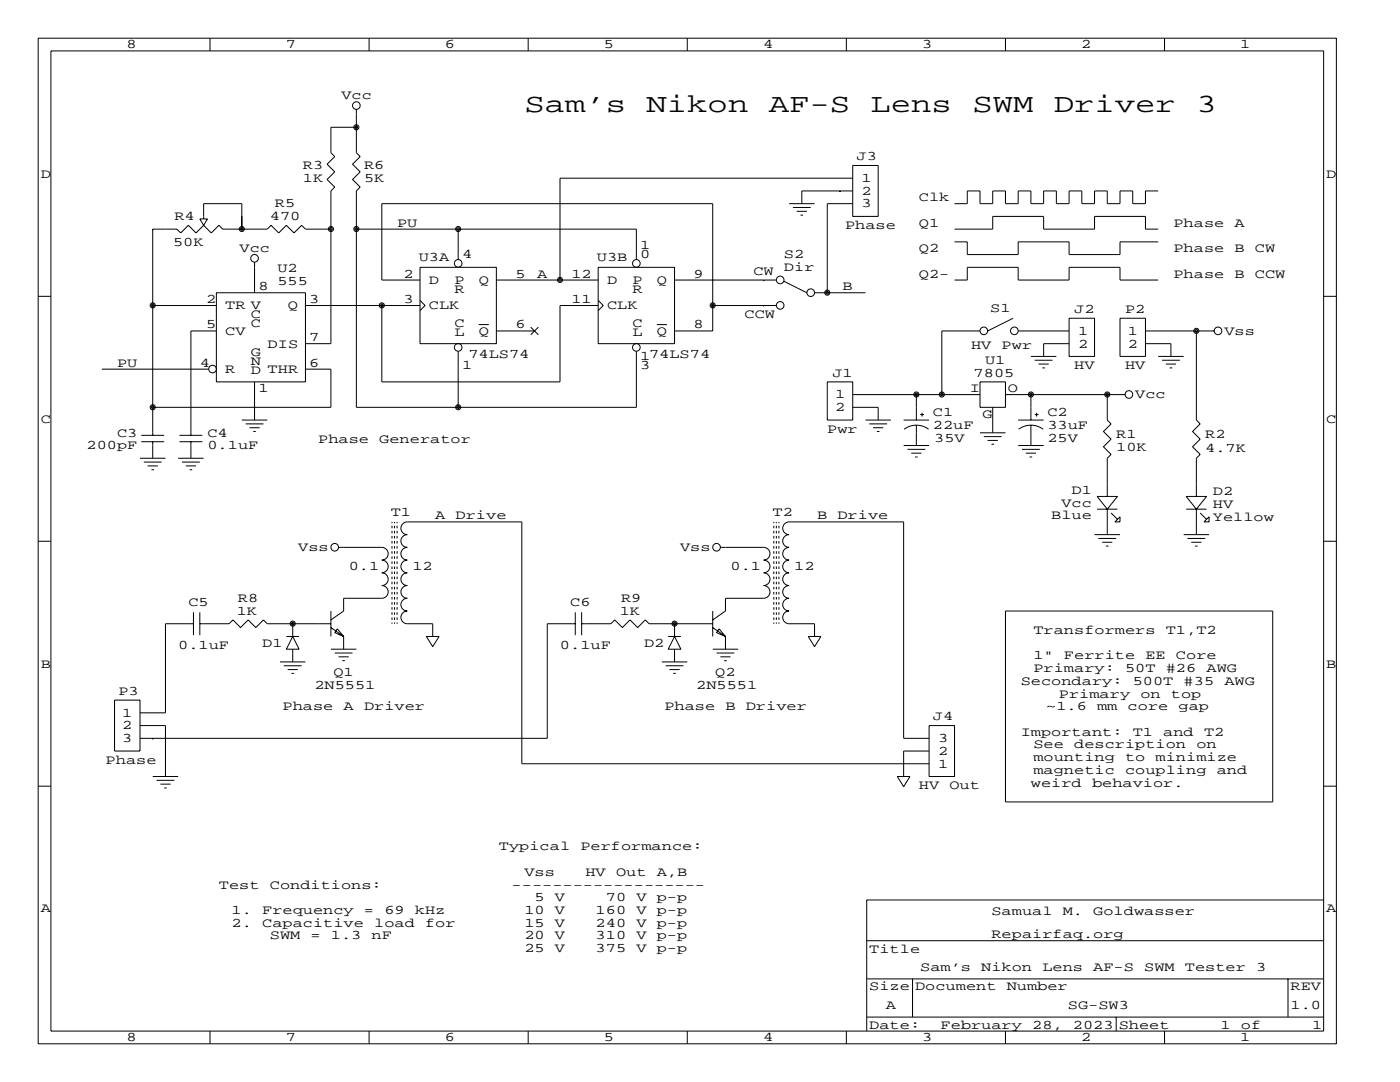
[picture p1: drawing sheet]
<svg xmlns="http://www.w3.org/2000/svg" width="279mm" height="216mm" viewBox="0 0 279 216" stroke-linecap="round" stroke-linejoin="round" font-family="sans-serif">
<g fill="none" stroke="#000" stroke-width=".2">
<path d="M7.6 7.6h259.1v200.7h-259.1zM10.2 10.2h254v195.5h-254zM41.9 7.6v2.6M73.7 7.6v2.6M105.4 7.6v2.6M137.2 7.6v2.6M168.9 7.6v2.6M200.7 7.6v2.6M232.4 7.6v2.6M71.1 25.4h-5.1v5.1l.8 .7-1.5 1.6 1.5 1.5-1.5 1.5 1.5 1.5-.8 .8v30.5h-5M71.1 21.8v8.7l.8 .7-1.5 1.6 1.5 1.5-1.5 1.5 1.5 1.5-.8 .8v43.2h55.9v-11.2M167.6 38.1h.1"/>
<path d="M170.2 33h5.1v10.2h-5.1zM170.2 35.6h-58.4v20.3M170.2 38.1h-10.2v2.5M231.1 38.1h-2.5v2.5h-2.5v-2.5h-2.6v2.5h-2.5v-2.5h-2.6v2.5h-2.5v-2.5h-2.5v2.5h-2.6v-2.5h-2.5v2.5h-2.6v-2.5h-2.5v2.5h-2.5v-2.5h-2.6v2.5h-2.5v-2.5h-2.6v2.5h-2.5M7.6 59.1h2.6M30.5 45.7h.1M30.5 45.7v41.2M39.9 43.7h1.5l-.8 1.3zM40.6 43.7v-3.1h7.7v5.1M40.6 45l-1.5 1.5-1.5-1.5-1.5 1.5-.8-.8h-4.8M40.6 45l1.6 1.5 1.5-1.5 .7 .7h8.9l.8-.7 1.5 1.5 1.5-1.5 1.6 1.5 1.5-1.5 .8 .7h5M43.2 58.4h17.8v17.8h-17.8z"/>
<path d="M48.3 45.7h.1M50.8 52.3v6.1M71.1 45.7h55.9v6.1M83.8 55.9h-7.6v-15.3h66v25.4h-7.6M83.8 59.9l1 1.1-1 1M83.8 53.3h15.3v15.3h-15.3zM91.4 45.7v6.1M99.1 55.9h20.3M119.4 53.3h15.2v15.3h-15.2zM119.4 59.9l1 1.1-1 1M134.6 55.9h20.3M152.4 55.9h.1"/>
<path d="M156.5 56.1l4.5 2.3M157.5 40.6h5.1M158.2 41.4h3.6M159 42.2h2M159.8 42.9h.5M162.6 58.4h10.1M170.2 40.6h-5.1v17.8M190.5 45.7h7.6v-2.5h10.2v2.5h10.1v-2.5h10.2v2.5h2.5M190.5 55.9h2.5v-2.6h10.2v2.6h10.2v-2.6h10.1v2.6h7.6M190.5 48.3h2.5v2.5h10.2v-2.5h10.2v2.5h10.1v-2.5h7.6M264.2 59.1h2.5M20.3 73.7h21.4"/>
<path d="M30.5 61h12.7M43.2 66h-5.1v20.9M50.8 76.2v7.6M61 73.7h5v7.6h-35.5M61 61h22.8M76.2 61v15.2h35.6v-15.2h7.6M91.4 70.1v11.2M95.5 64.8h2M99.1 66h7.6M105.9 65.3l1.5 1.5M107.4 65.3l-1.5 1.5M131.1 64.8h2"/>
<path d="M142.2 61h12.7M152.4 61h.1M165.1 76.2h5.1v7.6h-5.1zM170.2 78.7h25.4M182.9 78.7v5.1M195.6 76.2h5.1v5.1h-5.1zM195.6 66h-7.6v12.7M200.7 78.7h23.8M202.2 63.5l-5.1 2.5M203.2 66h10.2M205.7 78.7v5.1M205.7 71.1h5.1"/>
<path d="M206.5 71.9h3.6M207.3 72.6h2M208 73.4h.5M213.4 68.6h-5.1v2.5M213.4 63.5h5v7.6h-5zM221 78.7v5.1l.7 .8-1.5 1.5 1.5 1.5-1.5 1.6 1.5 1.5-.7 .7v7.7M223.5 63.5h5.1v7.6h-5.1zM228.6 68.6h5.1v2.5M228.6 66h13.7M231.1 71.1h5.1M231.9 71.9h3.6M232.7 72.6h2"/>
<path d="M233.4 73.4h.5M238.8 66v17.8l.7 .8-1.5 1.5 1.5 1.5-1.5 1.6 1.5 1.5-.7 .7v7.7M27.9 91.4h5.1M28.2 88.1h4.6M28.2 86.9h4.6M28.7 92.2h3.6M29.5 93h2M30.2 93.7h.5M30.5 88.1v3.3M35.6 91.4h5M35.8 88.1h4.6M35.8 86.9h4.6"/>
<path d="M36.3 92.2h3.6M37.1 93h2M37.8 93.7h.6M38.1 88.1v3.3M48.3 83.8h5M49 84.6h3.6M49.8 85.3h2M50.5 86.1h.6M170.2 81.3h5.1v2.5M172.7 83.8h5.1M173.5 84.6h3.5M174.2 85.3h2.1"/>
<path d="M175 86.1h.5M180.3 83.8h5.1M180.3 88.9h5.1M180.4 85.7a4.1 4.1 0 0 1 4.9 0M181.1 89.7h3.6M181.9 90.4h2M182.6 91.2h.5M182.9 84.8v4.1M183.6 82.7h.8M184 82.3v.8M195.6 86.4h5.1M196.3 87.1h3.6"/>
<path d="M197.1 87.9h2M197.9 88.6h.5M198.1 81.3v5.1M203.2 83.8h5.1M203.2 88.9h5.1M203.3 85.7a4.1 4.1 0 0 1 4.9 0M204 89.7h3.5M204.7 90.4h2.1M205.5 91.2h.5M205.7 84.8v4.1M206.5 82.7h.8M206.9 82.3v.8"/>
<path d="M218.9 99.1h4.1l-2 2.5zM236.7 99.1h4.1l-2 2.5zM7.6 108h2.6M67.6 109.2h8.6a1.27 1.27 0 0 1 1.3 1.3 1.27 1.27 0 0 1-1.3 1.3 1.27 1.27 0 0 1 1.3 1.2 1.27 1.27 0 0 1-1.3 1.3 1.27 1.27 0 0 1 1.3 1.3 1.27 1.27 0 0 1-1.3 1.2 1.27 1.27 0 0 1 1.3 1.3 1.27 1.27 0 0 1-1.3 1.3h-7.6v2.5l-2.6 1.8M78.2 104.1v.3M78.2 104.9v.5M78.2 105.9v.5M78.2 106.9v.5M78.2 107.9v.6M78.2 109v.5M78.2 110v.5M78.2 111v.5"/>
<path d="M78.2 112v.5M78.2 113v.5M78.2 114v.6M78.2 115.1v.5M78.2 116.1v.5M78.2 117.1v.5M78.2 118.1v.5M78.2 119.1v.5M78.7 104.1v.3M78.7 104.9v.5M78.7 105.9v.5M78.7 106.9v.5"/>
<path d="M78.7 107.9v.6M78.7 109v.5M78.7 110v.5M78.7 111v.5M78.7 112v.5M78.7 113v.5M78.7 114v.6M78.7 115.1v.5M78.7 116.1v.5M78.7 117.1v.5M78.7 118.1v.5M78.7 119.1v.5"/>
<path d="M79.2 104.1v.3M79.2 104.9v.5M79.2 105.9v.5M79.2 106.9v.5M79.2 107.9v.6M79.2 109v.5M79.2 110v.5M79.2 111v.5M79.2 112v.5M79.2 113v.5M79.2 114v.6M79.2 115.1v.5"/>
<path d="M79.2 116.1v.5M79.2 117.1v.5M79.2 118.1v.5M79.2 119.1v.5M143.8 109.2h8.6a1.27 1.27 0 0 1 1.3 1.3 1.27 1.27 0 0 1-1.3 1.3 1.27 1.27 0 0 1 1.3 1.2 1.27 1.27 0 0 1-1.3 1.3 1.27 1.27 0 0 1 1.3 1.3 1.27 1.27 0 0 1-1.3 1.2 1.27 1.27 0 0 1 1.3 1.3 1.27 1.27 0 0 1-1.3 1.3h-7.6v2.5l-2.6 1.8M154.4 104.1v.3M154.4 104.9v.5M154.4 105.9v.5M154.4 106.9v.5M154.4 107.9v.6M154.4 109v.5M154.4 110v.5"/>
<path d="M154.4 111v.5M154.4 112v.5M154.4 113v.5M154.4 114v.6M154.4 115.1v.5M154.4 116.1v.5M154.4 117.1v.5M154.4 118.1v.5M154.4 119.1v.5M154.9 104.1v.3M154.9 104.9v.5M154.9 105.9v.5"/>
<path d="M154.9 106.9v.5M154.9 107.9v.6M154.9 109v.5M154.9 110v.5M154.9 111v.5M154.9 112v.5M154.9 113v.5M154.9 114v.6M154.9 115.1v.5M154.9 116.1v.5M154.9 117.1v.5M154.9 118.1v.5"/>
<path d="M154.9 119.1v.5M155.4 104.1v.3M155.4 104.9v.5M155.4 105.9v.5M155.4 106.9v.5M155.4 107.9v.6M155.4 109v.5M155.4 110v.5M155.4 111v.5M155.4 112v.5M155.4 113v.5M155.4 114v.6"/>
<path d="M155.4 115.1v.5M155.4 116.1v.5M155.4 117.1v.5M155.4 118.1v.5M155.4 119.1v.5M218.4 106.7h5.1M218.9 101.6h4.1M219.2 107.4h3.6M220 108.2h2M220.7 109h.5M221 101.6v5.1M221.7 102.4l1.3 1.2"/>
<path d="M223.5 103.1v1h-1zM236.2 106.7h5.1M236.7 101.6h4.1M237 107.4h3.5M237.7 108.2h2.1M238.5 109h.5M238.8 101.6v5.1M239.5 102.4l1.3 1.2M241.3 103.1v1h-1zM264.2 108h2.5M22.9 139.7h5v10.2h-5zM38.6 124.5h-5.6v17.7h-5.1"/>
<path d="M38.6 122.2v4.5M39.9 124.5h5.8l.8-.8 1.5 1.5 1.5-1.5 1.6 1.5 1.5-1.5 .7 .8h12.7M39.9 122.2v4.5M55.9 132.1h5.1M56.6 132.8h3.6M57.1 127h2.6M57.4 133.6h2M58.2 134.4h.5M58.4 124.5h.1M58.4 127l1.3 2.5h-2.6zM58.4 124.5v2.5M58.4 129.5v2.6"/>
<path d="M66 129.5h5.1M66 121.9v5.1M66 125.2l2.6 1.8M66.8 130.3h3.6M67.3 125.5l1.3 1.5-1.8-.8zM67.6 131.1h2M68.3 131.8h.5M68.6 127v2.5M78.2 120.1v.5M78.2 121.2v.5M78.2 122.2v.5M78.2 123.2v.5"/>
<path d="M78.2 124.2v.3M78.7 120.1v.5M78.7 121.2v.5M78.7 122.2v.5M78.7 123.2v.5M78.7 124.2v.3M79.2 120.1v.5M79.2 121.2v.5M79.2 122.2v.5M79.2 123.2v.5M79.2 124.2v.3M85.1 127h2.5l-1.2 2z"/>
<path d="M86.4 127v-2.5h-5.1a1.27 1.27 0 0 1-1.3-1.3 1.27 1.27 0 0 1 1.3-1.3 1.27 1.27 0 0 1-1.3-1.3 1.27 1.27 0 0 1 1.3-1.2 1.27 1.27 0 0 1-1.3-1.3 1.27 1.27 0 0 1 1.3-1.3 1.27 1.27 0 0 1-1.3-1.2 1.27 1.27 0 0 1 1.3-1.3 1.27 1.27 0 0 1-1.3-1.3 1.27 1.27 0 0 1 1.3-1.2 1.27 1.27 0 0 1-1.3-1.3 1.27 1.27 0 0 1 1.3-1.3 1.27 1.27 0 0 1-1.3-1.3 1.27 1.27 0 0 1 1.3-1.2 1.27 1.27 0 0 1-1.3-1.3 1.27 1.27 0 0 1 1.3-1.3h22.8v48.3h81.3M114.8 124.5h-5.6v22.8h-81.3M114.8 122.2v4.5M116.1 124.5h5.8l.8-.8 1.5 1.5 1.5-1.5 1.6 1.5 1.5-1.5 .7 .8h12.7M116.1 122.2v4.5M132.1 132.1h5.1M132.8 132.8h3.6M133.3 127h2.6M133.6 133.6h2M134.4 134.4h.5M134.6 124.5v2.5M134.6 129.5v2.6"/>
<path d="M134.6 127l1.3 2.5h-2.6zM142.2 129.5h5.1M142.2 121.9v5.1M142.2 125.2l2.6 1.8M143 130.3h3.6M143.5 125.5l1.3 1.5-1.8-.8zM143.8 131.1h2M144.5 131.8h.5M144.8 127v2.5M154.4 120.1v.5M154.4 121.2v.5M154.4 122.2v.5"/>
<path d="M154.4 123.2v.5M154.4 124.2v.3M154.9 120.1v.5M154.9 121.2v.5M154.9 122.2v.5M154.9 123.2v.5M154.9 124.2v.3M155.4 120.1v.5M155.4 121.2v.5M155.4 122.2v.5M155.4 123.2v.5M155.4 124.2v.3"/>
<path d="M161.3 127h2.5l-1.2 2zM162.6 127v-2.5h-5.1a1.27 1.27 0 0 1-1.3-1.3 1.27 1.27 0 0 1 1.3-1.3 1.27 1.27 0 0 1-1.3-1.3 1.27 1.27 0 0 1 1.3-1.2 1.27 1.27 0 0 1-1.3-1.3 1.27 1.27 0 0 1 1.3-1.3 1.27 1.27 0 0 1-1.3-1.2 1.27 1.27 0 0 1 1.3-1.3 1.27 1.27 0 0 1-1.3-1.3 1.27 1.27 0 0 1 1.3-1.2 1.27 1.27 0 0 1-1.3-1.3 1.27 1.27 0 0 1 1.3-1.3 1.27 1.27 0 0 1-1.3-1.3 1.27 1.27 0 0 1 1.3-1.2 1.27 1.27 0 0 1-1.3-1.3 1.27 1.27 0 0 1 1.3-1.3h22.8v43.2h5.1M200.7 121.9h53.3v38.1h-53.3zM7.6 156.9h2.6M27.9 144.8h5.1v10.1M30.5 147.3h.1M30.5 154.9h5.1M31.2 155.7h3.6M32 156.5h2M32.8 157.2h.5M179.1 154.9h2.5l-1.3 2.1zM185.4 144.8h5.1v10.1h-5.1z"/>
<path d="M185.4 149.9h-5.1v5M264.2 156.9h2.5M264.2 179.6h-91.2v26.1M173 195.3h91.2M173 187.7h91.2M182.1 195.3v7.6M257 195.3v7.6M41.9 205.7v2.6M73.7 205.7v2.6M105.4 205.7v2.6M137.2 205.7v2.6M168.9 205.7v2.6"/>
<path d="M173 202.9h91.2M200.7 205.7v2.6M222.8 202.9v2.8M232.4 205.7v2.6"/>
<circle cx="71.1" cy="25.4" r=".51"/>
<circle cx="71.1" cy="21.1" r=".76"/>
<circle cx="71.1" cy="25.4" r=".25"/>
<circle cx="48.3" cy="45.7" r=".51"/>
<circle cx="48.3" cy="45.7" r=".25"/>
<circle cx="50.8" cy="51.5" r=".76"/>
<circle cx="66" cy="45.7" r=".51"/>
<circle cx="66" cy="45.7" r=".25"/>
<circle cx="71.1" cy="45.7" r=".51"/>
<circle cx="71.1" cy="45.7" r=".25"/>
<circle cx="91.4" cy="45.7" r=".51"/>
<circle cx="91.4" cy="52.6" r=".76"/>
<circle cx="91.4" cy="45.7" r=".25"/>
<circle cx="111.8" cy="55.9" r=".51"/>
<circle cx="111.8" cy="55.9" r=".25"/>
<circle cx="127" cy="52.6" r=".76"/>
<circle cx="155.7" cy="55.9" r=".76"/>
<circle cx="161.8" cy="58.4" r=".76"/>
<circle cx="165.1" cy="58.4" r=".51"/>
<circle cx="165.1" cy="58.4" r=".25"/>
<circle cx="30.5" cy="60.9" r=".51"/>
<circle cx="30.5" cy="60.9" r=".25"/>
<circle cx="42.4" cy="73.6" r=".76"/>
<circle cx="76.2" cy="60.9" r=".51"/>
<circle cx="76.2" cy="60.9" r=".25"/>
<circle cx="91.4" cy="69.3" r=".76"/>
<circle cx="127" cy="69.3" r=".76"/>
<circle cx="142.2" cy="60.9" r=".51"/>
<circle cx="142.2" cy="60.9" r=".25"/>
<circle cx="155.7" cy="60.9" r=".76"/>
<circle cx="182.9" cy="78.7" r=".51"/>
<circle cx="182.9" cy="78.7" r=".25"/>
<circle cx="188" cy="78.7" r=".51"/>
<circle cx="188" cy="78.7" r=".25"/>
<circle cx="196.3" cy="66" r=".76"/>
<circle cx="202.4" cy="66" r=".76"/>
<circle cx="205.7" cy="78.7" r=".51"/>
<circle cx="205.7" cy="78.7" r=".25"/>
<circle cx="221" cy="78.7" r=".51"/>
<circle cx="221" cy="78.7" r=".25"/>
<circle cx="225.3" cy="78.7" r=".76"/>
<circle cx="238.8" cy="66" r=".51"/>
<circle cx="238.8" cy="66" r=".25"/>
<circle cx="243.1" cy="66" r=".76"/>
<circle cx="30.5" cy="81.3" r=".51"/>
<circle cx="30.5" cy="81.3" r=".25"/>
<circle cx="91.4" cy="81.3" r=".51"/>
<circle cx="91.4" cy="81.3" r=".25"/>
<circle cx="66.8" cy="109.2" r=".76"/>
<circle cx="143" cy="109.2" r=".76"/>
<circle cx="58.4" cy="124.4" r=".51"/>
<circle cx="58.4" cy="124.4" r=".25"/>
<circle cx="134.6" cy="124.4" r=".51"/>
<circle cx="134.6" cy="124.4" r=".25"/>
</g>
<g font-size="5.3">
<text x="104.6" y="22.4">Sam’s</text>
<text x="129" y="22.4">Nikon</text>
<text x="153.4" y="22.4">AF-S</text>
<text x="173.7" y="22.4">Lens</text>
<text x="194.1" y="22.4">SWM</text>
<text x="210.3" y="22.4">Driver</text>
<text x="238.8" y="22.4">3</text>
</g>
<g font-size="2.6">
<text x="25.3" y="9.7">8</text>
<text x="57" y="9.7">7</text>
<text x="88.8" y="9.7">6</text>
<text x="120.5" y="9.7">5</text>
<text x="152.3" y="9.7">4</text>
<text x="184" y="9.7">3</text>
<text x="215.8" y="9.7">2</text>
<text x="247.5" y="9.7">1</text>
<text x="68.1" y="19.8">Vcc</text>
<text x="8.1" y="35.5">D</text>
<text x="60.5" y="33.8">R3</text>
<text x="72.6" y="33.8">R6</text>
<text x="170.9" y="32">J3</text>
<text x="264.7" y="35.5">D</text>
<text x="54.9" y="41.4">R5</text>
<text x="60.5" y="36.3">1K</text>
<text x="72.6" y="36.3">5K</text>
<text x="172" y="36.3">1</text>
<text x="172" y="38.9">2</text>
<text x="172" y="41.4">3</text>
<text x="183.4" y="40.1">Clk</text>
<text x="34.8" y="43.9">R4</text>
<text x="53.8" y="43.9">470</text>
<text x="79.2" y="45.2">PU</text>
<text x="168.7" y="45.7">Phase</text>
<text x="183.4" y="45.2">Q1</text>
<text x="234.2" y="45.2">Phase</text>
<text x="246.4" y="45.2">A</text>
<text x="34.5" y="49">50K</text>
<text x="47.8" y="50.3">Vcc</text>
<text x="83.6" y="52.1">U3A</text>
<text x="92.2" y="51.6">4</text>
<text x="119.1" y="52.1">U3B</text>
<text x="127.8" y="49.8">1</text>
<text x="127.8" y="51.6">0</text>
<text x="156.5" y="51.6">S2</text>
<text x="183.4" y="50.3">Q2</text>
<text x="234.2" y="50.3">Phase</text>
<text x="246.4" y="50.3">B</text>
<text x="250.4" y="50.3">CW</text>
<text x="51.6" y="57.9">8</text>
<text x="55.4" y="54.4">U2</text>
<text x="55.4" y="56.9">555</text>
<text x="80.5" y="55.4">2</text>
<text x="85.6" y="56.6">D</text>
<text x="90.7" y="56.6">P</text>
<text x="90.7" y="58.4">R</text>
<text x="95.5" y="56.6">Q</text>
<text x="102.9" y="55.4">5</text>
<text x="107.2" y="55.4">A</text>
<text x="114" y="55.4">12</text>
<text x="121.2" y="56.6">D</text>
<text x="126.2" y="56.6">P</text>
<text x="126.2" y="58.4">R</text>
<text x="131.1" y="56.6">Q</text>
<text x="138.4" y="55.4">9</text>
<text x="150.4" y="54.9">CW</text>
<text x="156.5" y="54.1">Dir</text>
<text x="168.1" y="57.9">B</text>
<text x="183.4" y="55.4">Q2-</text>
<text x="234.2" y="55.4">Phase</text>
<text x="246.4" y="55.4">B</text>
<text x="250.4" y="55.4">CCW</text>
<text x="41.1" y="60.5">2</text>
<text x="41.1" y="65.5">5</text>
<text x="45" y="61.7">TR V</text>
<text x="50" y="63.5">C</text>
<text x="50" y="65.3">C</text>
<text x="57.4" y="61.7">Q</text>
<text x="61.7" y="60.5">3</text>
<text x="80.5" y="60.5">3</text>
<text x="85.6" y="61.7">CLK</text>
<text x="90.7" y="65.3">C</text>
<text x="102.9" y="65.5">6</text>
<text x="114" y="60.5">11</text>
<text x="121.2" y="61.7">CLK</text>
<text x="126.2" y="65.3">C</text>
<text x="138.4" y="65.5">8</text>
<text x="148.6" y="63.5">CCW</text>
<text x="197.6" y="62.2">S1</text>
<text x="214.4" y="62.5">J2</text>
<text x="224.5" y="62.5">P2</text>
<text x="45" y="66.8">CV</text>
<text x="50" y="71.1">G</text>
<text x="53.4" y="69.3">DIS</text>
<text x="61.7" y="68.1">7</text>
<text x="90.7" y="67.1">L</text>
<text x="93.5" y="71.4">74LS74</text>
<text x="95.5" y="66.8">Q</text>
<text x="126.2" y="67.1">L</text>
<text x="127.8" y="71.9">174LS74</text>
<text x="131.1" y="66.8">Q</text>
<text x="193.8" y="69.6">HV</text>
<text x="199.9" y="69.6">Pwr</text>
<text x="215.1" y="66.8">1</text>
<text x="215.1" y="69.3">2</text>
<text x="225.1" y="66.8">1</text>
<text x="225.1" y="69.3">2</text>
<text x="244.3" y="66.8">Vss</text>
<text x="23.4" y="73.2">PU</text>
<text x="39.9" y="73.2">4</text>
<text x="45" y="74.4">R</text>
<text x="50" y="72.9">N</text>
<text x="50" y="74.7">D THR</text>
<text x="61.7" y="73.2">6</text>
<text x="92.2" y="73.7">1</text>
<text x="127.8" y="73.7">3</text>
<text x="166.1" y="75.2">J1</text>
<text x="194.3" y="75.2">7805</text>
<text x="196.6" y="72.6">U1</text>
<text x="214.4" y="73.7">HV</text>
<text x="224.5" y="73.7">HV</text>
<text x="51.6" y="78.2">1</text>
<text x="166.6" y="79.5">1</text>
<text x="166.6" y="82">2</text>
<text x="186.2" y="83.1">C1</text>
<text x="193.5" y="78.2">I</text>
<text x="196.1" y="83.3">G</text>
<text x="201.2" y="78.2">O</text>
<text x="209" y="83.1">C2</text>
<text x="226.6" y="79.5">Vcc</text>
<text x="8.1" y="84.3">C</text>
<text x="17.3" y="89.7">200pF</text>
<text x="23.4" y="87.1">C3</text>
<text x="41.4" y="87.1">C4</text>
<text x="41.4" y="89.7">0.1uF</text>
<text x="63.5" y="88.4">Phase</text>
<text x="75.7" y="88.4">Generator</text>
<text x="165.1" y="86.4">Pwr</text>
<text x="186.2" y="85.6">22uF</text>
<text x="186.4" y="88.1">35V</text>
<text x="209" y="85.6">33uF</text>
<text x="209" y="88.1">25V</text>
<text x="222.8" y="87.4">R1</text>
<text x="222.8" y="89.9">10K</text>
<text x="240.5" y="87.4">R2</text>
<text x="264.7" y="84.3">C</text>
<text x="240.5" y="90.2">4.7K</text>
<text x="211.8" y="101.1">Vcc</text>
<text x="213.9" y="98.6">D1</text>
<text x="242.1" y="98.8">D2</text>
<text x="242.1" y="101.3">HV</text>
<text x="78" y="102.9">T1</text>
<text x="86.9" y="103.6">A</text>
<text x="90.9" y="103.6">Drive</text>
<text x="154.2" y="102.9">T2</text>
<text x="163.1" y="103.6">B</text>
<text x="167.1" y="103.6">Drive</text>
<text x="209.8" y="103.6">Blue</text>
<text x="242.1" y="103.9">Yellow</text>
<text x="59.5" y="110">Vss</text>
<text x="69.6" y="113.8">0.1</text>
<text x="82.3" y="113.8">12</text>
<text x="135.7" y="110">Vss</text>
<text x="145.8" y="113.8">0.1</text>
<text x="158.5" y="113.8">12</text>
<text x="37.6" y="120.9">C5</text>
<text x="47.2" y="122.7">1K</text>
<text x="47.5" y="120.1">R8</text>
<text x="113.8" y="120.9">C6</text>
<text x="123.7" y="122.7">1K</text>
<text x="124" y="120.1">R9</text>
<text x="35.6" y="129.5">0.1uF</text>
<text x="52.3" y="129">D1</text>
<text x="111.8" y="129.5">0.1uF</text>
<text x="128.5" y="129">D2</text>
<text x="206.2" y="131.6">1&quot;</text>
<text x="206.2" y="126.5">Transformers</text>
<text x="212.3" y="131.6">Ferrite</text>
<text x="228.6" y="131.6">EE</text>
<text x="232.7" y="126.5">T1,T2</text>
<text x="234.7" y="131.6">Core</text>
<text x="8.1" y="133.2">B</text>
<text x="62.7" y="137.4">2N5551</text>
<text x="66.5" y="134.9">Q1</text>
<text x="138.9" y="137.4">2N5551</text>
<text x="142.7" y="134.9">Q2</text>
<text x="203.7" y="136.7">Secondary:</text>
<text x="206.2" y="134.1">Primary:</text>
<text x="224.5" y="134.1">50T</text>
<text x="226.1" y="136.7">500T</text>
<text x="232.7" y="134.1">#26</text>
<text x="236.2" y="136.7">#35</text>
<text x="240.8" y="134.1">AWG</text>
<text x="244.3" y="136.7">AWG</text>
<text x="264.7" y="133.2">B</text>
<text x="23.6" y="138.7">P3</text>
<text x="24.4" y="143">1</text>
<text x="56.4" y="141.7">Phase</text>
<text x="68.6" y="141.7">A</text>
<text x="72.6" y="141.7">Driver</text>
<text x="132.6" y="141.7">Phase</text>
<text x="144.8" y="141.7">B</text>
<text x="148.8" y="141.7">Driver</text>
<text x="186.2" y="143.8">J4</text>
<text x="208.8" y="141.7">~1.6</text>
<text x="211.3" y="139.2">Primary</text>
<text x="218.9" y="141.7">mm</text>
<text x="225" y="141.7">core</text>
<text x="227.6" y="139.2">on</text>
<text x="233.7" y="139.2">top</text>
<text x="235.2" y="141.7">gap</text>
<text x="24.4" y="145.5">2</text>
<text x="24.4" y="148.1">3</text>
<text x="187.2" y="148.1">3</text>
<text x="203.7" y="146.8">Important:</text>
<text x="206.2" y="149.4">See</text>
<text x="214.4" y="149.4">description</text>
<text x="226.1" y="146.8">T1</text>
<text x="232.2" y="146.8">and</text>
<text x="238.8" y="149.4">on</text>
<text x="240.3" y="146.8">T2</text>
<text x="21.1" y="152.4">Phase</text>
<text x="187.2" y="153.2">1</text>
<text x="187.2" y="150.6">2</text>
<text x="206.2" y="151.9">mounting</text>
<text x="206.2" y="154.4">magnetic</text>
<text x="224.5" y="151.9">to</text>
<text x="224.5" y="154.4">coupling</text>
<text x="230.6" y="151.9">minimize</text>
<text x="242.8" y="154.4">and</text>
<text x="183.4" y="157.5">HV</text>
<text x="189.5" y="157.5">Out</text>
<text x="205.7" y="157">weird</text>
<text x="217.9" y="157">behavior.</text>
<text x="99.6" y="169.7">Typical</text>
<text x="115.8" y="169.7">Performance:</text>
<text x="43.7" y="177.3">Test</text>
<text x="53.8" y="177.3">Conditions:</text>
<text x="102.1" y="177.3">-------------------</text>
<text x="104.6" y="174.8">Vss</text>
<text x="106.7" y="179.8">5</text>
<text x="110.7" y="179.8">V</text>
<text x="116.8" y="174.8">HV</text>
<text x="120.9" y="179.8">70</text>
<text x="122.9" y="174.8">Out</text>
<text x="127" y="179.8">V</text>
<text x="131.1" y="174.8">A,B</text>
<text x="131.1" y="179.8">p-p</text>
<text x="8.1" y="182.1">A</text>
<text x="46.2" y="182.4">1.</text>
<text x="46.2" y="184.9">2.</text>
<text x="52.3" y="182.4">Frequency</text>
<text x="52.3" y="184.9">Capacitive</text>
<text x="72.6" y="182.4">=</text>
<text x="74.7" y="184.9">load</text>
<text x="76.7" y="182.4">69</text>
<text x="82.8" y="182.4">kHz</text>
<text x="84.8" y="184.9">for</text>
<text x="104.6" y="184.9">15</text>
<text x="104.6" y="182.4">10</text>
<text x="110.7" y="184.9">V</text>
<text x="110.7" y="182.4">V</text>
<text x="118.9" y="184.9">240</text>
<text x="118.9" y="182.4">160</text>
<text x="127" y="184.9">V</text>
<text x="127" y="182.4">V</text>
<text x="131.1" y="184.9">p-p</text>
<text x="131.1" y="182.4">p-p</text>
<text x="197.9" y="182.6">Samual</text>
<text x="212.1" y="182.6">M.</text>
<text x="218.2" y="182.6">Goldwasser</text>
<text x="264.7" y="182.1">A</text>
<text x="53.8" y="187.5">SWM</text>
<text x="62" y="187.5">=</text>
<text x="66" y="187.5">1.3</text>
<text x="74.2" y="187.5">nF</text>
<text x="104.6" y="190">25</text>
<text x="104.6" y="187.5">20</text>
<text x="110.7" y="190">V</text>
<text x="110.7" y="187.5">V</text>
<text x="118.9" y="190">375</text>
<text x="118.9" y="187.5">310</text>
<text x="127" y="190">V</text>
<text x="127" y="187.5">V</text>
<text x="131.1" y="190">p-p</text>
<text x="131.1" y="187.5">p-p</text>
<text x="173.5" y="190.2">Title</text>
<text x="197.9" y="187.2">Repairfaq.org</text>
<text x="173.5" y="197.6">Size Document</text>
<text x="183.6" y="193.8">Sam’s</text>
<text x="195.8" y="193.8">Nikon</text>
<text x="200.9" y="197.6">Number</text>
<text x="208" y="193.8">Lens</text>
<text x="218.2" y="193.8">AF-S</text>
<text x="228.3" y="193.8">SWM</text>
<text x="236.5" y="193.8">Tester</text>
<text x="250.7" y="193.8">3</text>
<text x="257.6" y="197.6">REV</text>
<text x="176.8" y="201.4">A</text>
<text x="213.1" y="201.4">SG-SW3</text>
<text x="257.6" y="201.4">1.0</text>
<text x="25.3" y="207.8">8</text>
<text x="57" y="207.8">7</text>
<text x="88.8" y="207.8">6</text>
<text x="120.5" y="207.8">5</text>
<text x="152.3" y="207.8">4</text>
<text x="173.5" y="205.2">Date:</text>
<text x="184" y="207.8">3</text>
<text x="187.7" y="205.2">February</text>
<text x="206" y="205.2">28,</text>
<text x="214.1" y="205.2">2023 Sheet</text>
<text x="215.8" y="207.8">2</text>
<text x="243.6" y="205.2">1</text>
<text x="247.5" y="207.8">1</text>
<text x="247.7" y="205.2">of</text>
<text x="261.9" y="205.2">1</text>
</g>
</svg>
